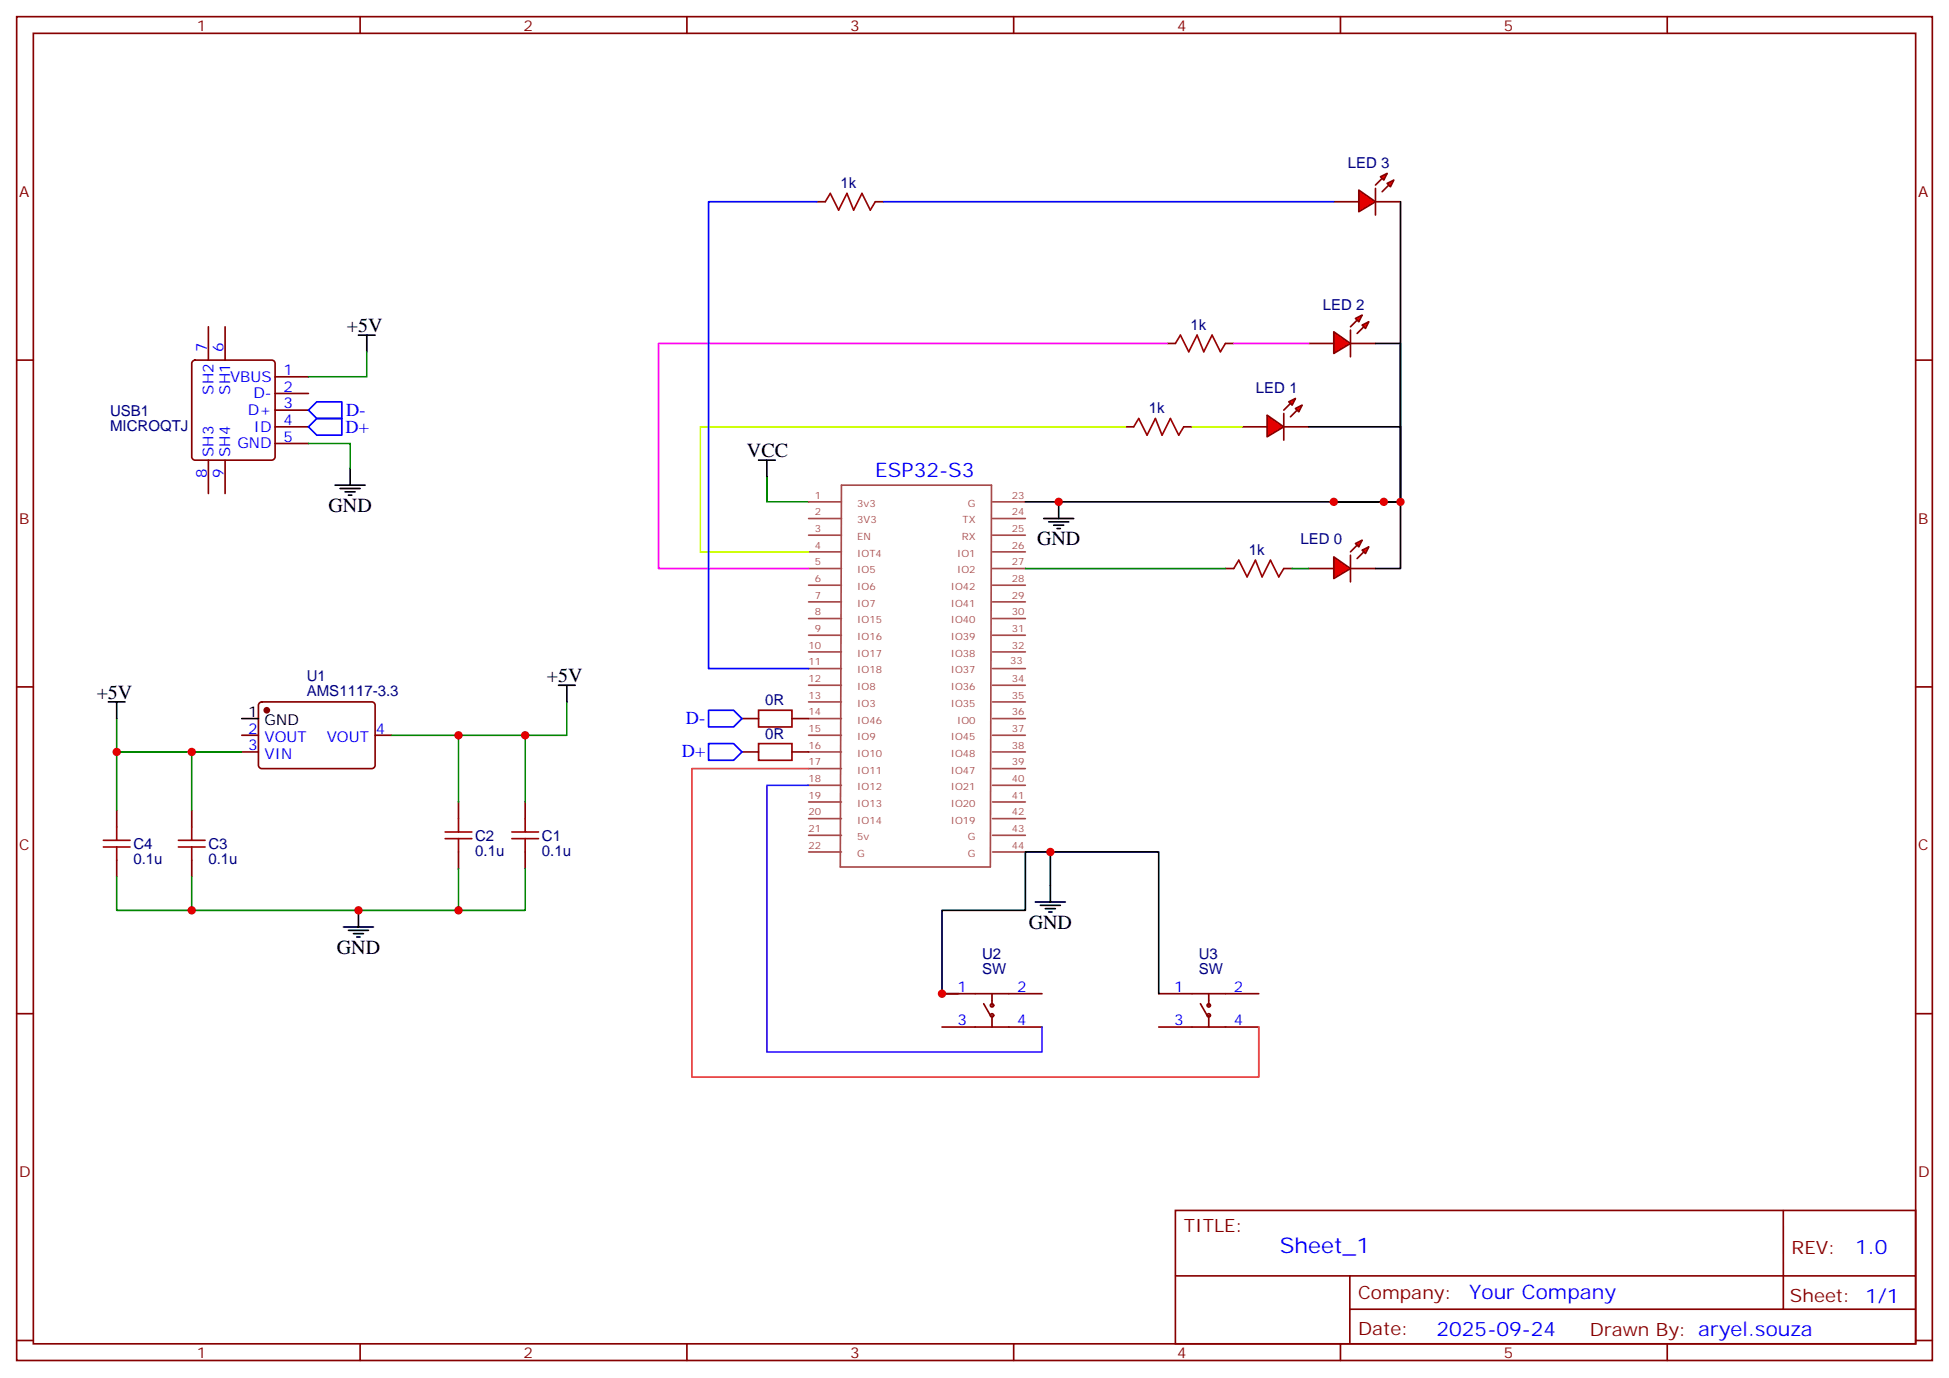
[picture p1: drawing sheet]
<svg xmlns="http://www.w3.org/2000/svg" width="412mm" height="292mm" viewBox="0 0 412 292" stroke-linecap="round" stroke-linejoin="round" font-family="sans-serif">
<g fill="none" stroke="#870000" stroke-width=".35">
<path d="M3.5 3.5h405.4v284.4h-405.4zM7.1 7.1h398.2v277.2h-398.2zM76.2 3.5v3.6M145.3 3.5v3.6M214.5 3.5v3.6M283.6 3.5v3.6M352.8 3.5v3.6M172.9 42.7h1.7M185.2 42.7h1.8M3.5 76.2h3.6M246.9 72.7h1.8M259.3 72.7h1.8"/>
<path d="M405.3 76.2h3.6M238.1 90.3h1.8M250.5 90.3h1.7M259.3 120.3h1.8M271.6 120.3h1.8M3.5 145.3h3.6M405.3 145.3h3.6M3.5 214.5h3.6M405.3 214.5h3.6M248.7 256.1h156.6v28.2h-156.6zM377.3 256.1v20.9M248.7 270h156.5"/>
<path d="M285.6 277h119.6M285.6 270v14.1M3.5 283.6h3.6M76.2 284.3v3.6M145.3 284.3v3.6M214.5 284.3v3.6M283.6 284.3v3.6M352.8 284.3v3.6M405.3 283.6h3.6"/>
</g>
<path d="M162.3 100.9v5.3h8.8" fill="none" stroke="#008700" stroke-width=".35"/>
<g fill="none" stroke="#a64a4a" stroke-width=".35">
<path d="M171.1 106.2h6.9M171.1 109.7h6.9M171.1 113.2h6.9M171.1 116.8h6.9M178 102.7h31.8l-.3 80.7h-31.7zM210 106.2h7M210 109.7h7M210 113.2h7M210 116.8h7M171.1 120.3h6.9M171.1 123.8h6.9M171.1 127.4h6.9"/>
<path d="M171.1 130.9h6.9M171.1 134.4h6.9M171.1 137.9h6.9M210 120.3h7M210 123.8h7M210 127.4h7M210 130.9h7M210 134.4h7M210 137.9h7M171.1 141.5h6.9M171.1 145h6.9M171.1 148.5h6.9"/>
<path d="M171.1 152h6.9M171.1 155.6h6.9M171.1 159.1h6.9M210 141.5h7M210 145h7M210 148.5h7M210 152h7M210 155.6h7M210 159.1h7M171.1 162.6h6.9M171.1 166.2h6.9M171.1 169.7h6.9"/>
<path d="M171.1 173.2h6.9M171.1 176.7h6.9M210 162.6h7M210 166.2h7M210 169.7h7M210 173.2h7M210 176.7h7M171.1 180.3h6.9M210 180.3h7"/>
</g>
<path d="M174.6 42.7l1.1-1.8 1.7 3.6 1.8-3.6 1.4 3.6 1.8-3.6 1.7 3.6 1.1-1.8M248.7 72.7l1.1-1.8 1.7 3.5 1.8-3.5 1.4 3.5 1.8-3.5 1.7 3.5 1.1-1.7M239.9 90.3l1-1.8 1.8 3.6 1.8-3.6 1.4 3.6 1.7-3.6 1.8 3.6 1.1-1.8M261.1 120.3l1-1.8 1.8 3.6 1.7-3.6 1.5 3.6 1.7-3.6 1.8 3.6 1-1.8" fill="none" stroke="#a10000" stroke-width=".35"/>
<path d="M246.9 72.7h-107.6v47.6h31.8" fill="none" stroke="#f0f" stroke-width=".35"/>
<path d="M238.1 90.3h-89.9v26.5h22.9" fill="none" stroke="#cf0" stroke-width=".35"/>
<path d="M172.9 42.7h-23v98.8h21.2" fill="none" stroke="#00f" stroke-width=".35"/>
<g fill="#f00" stroke="#870000" stroke-width=".35">
<path d="M282.2 117.8l3.6 2.5-3.6 2.1z"/>
<path d="M285.8 117.5v5.6z"/>
</g>
<g fill="#870000" stroke="#870000" stroke-width=".35">
<path d="M285.8 116.8l1.4-1.4z"/>
<path d="M288.6 116.8l-1.4 1.4z"/>
</g>
<g fill="#f00" stroke="#870000" stroke-width=".35">
<path d="M286.8 115l1.4-.7-.7 1.4z"/>
<path d="M288.2 116.4l1.4-.7-.7 1.4z"/>
</g>
<path d="M276.9 120.3h5.3M285.8 120.3h5.2" fill="none" stroke="#870000" stroke-width=".35"/>
<g fill="#f00" stroke="#870000" stroke-width=".35">
<path d="M282.2 70.2l3.6 2.5-3.6 2.1z"/>
<path d="M285.8 69.9v5.6z"/>
</g>
<g fill="#870000" stroke="#870000" stroke-width=".35">
<path d="M285.8 69.1l1.4-1.4z"/>
<path d="M288.6 69.1l-1.4 1.5z"/>
</g>
<g fill="#f00" stroke="#870000" stroke-width=".35">
<path d="M286.8 67.4l1.4-.7-.7 1.4z"/>
<path d="M288.2 68.8l1.4-.7-.7 1.4z"/>
</g>
<path d="M276.9 72.7h5.3M285.8 72.7h5.2" fill="none" stroke="#870000" stroke-width=".35"/>
<path d="M160.5 97.4h3.5M162.3 97.4v3.5" fill="none" stroke="#000" stroke-width=".35"/>
<g fill="#f00" stroke="#870000" stroke-width=".35">
<path d="M268.1 87.8l3.5 2.5-3.5 2.1z"/>
<path d="M271.6 87.5v5.6z"/>
</g>
<g fill="#870000" stroke="#870000" stroke-width=".35">
<path d="M271.6 86.8l1.4-1.4z"/>
<path d="M273 88.2l1.5-1.4z"/>
</g>
<g fill="#f00" stroke="#870000" stroke-width=".35">
<path d="M272.7 85l1.4-.7-.7 1.4z"/>
<path d="M274.1 86.4l1.4-.7-.7 1.4z"/>
</g>
<path d="M262.8 90.3h5.3M271.6 90.3h5.3" fill="none" stroke="#870000" stroke-width=".35"/>
<g fill="#f00" stroke="#870000" stroke-width=".35">
<path d="M287.5 40.2l3.5 2.5-3.5 2.1z"/>
<path d="M291 39.9v5.6z"/>
</g>
<g fill="#870000" stroke="#870000" stroke-width=".35">
<path d="M292.5 37.7l-1.5 1.5z"/>
<path d="M292.5 40.6l1.4-1.4z"/>
</g>
<g fill="#f00" stroke="#870000" stroke-width=".35">
<path d="M292.1 37.4l1.4-.7-.7 1.4z"/>
<path d="M293.5 38.8l1.4-.7-.7 1.4z"/>
</g>
<g fill="none" stroke="#870000" stroke-width=".35">
<path d="M282.2 42.7h5.3M291 42.7h5.3M40.8 76.4l.5-.2h16.2a.71 .71 0 0 1 .7 .7v19.8a.76 .76 0 0 1-.7 .7h-16.2a.76 .76 0 0 1-.7-.7v-19.8zM44.1 69.1v7.1M47.6 69.1v7.1M58.2 79.7h7.1M44.1 97.4v7M47.6 97.4v7M58.2 83.3h7.1M58.2 86.8h7.1M58.2 90.3h7.1M58.2 93.8h7.1"/>
<path d="M51.2 155.6h3.5M51.2 159.1h3.5M54.9 148.7l.5-.2h23.3a.71 .71 0 0 1 .7 .7v12.7a.76 .76 0 0 1-.7 .7h-23.3a.76 .76 0 0 1-.7-.7v-12.7zM79.4 155.6h3.5M157 159.1h3.5M157 152h3.5M167.6 159.1h3.5M167.6 152h3.5M24.7 171.4v3.6M40.6 171.4v3.6M97 169.7v3.5M111.1 169.7v3.5"/>
<path d="M24.7 182v3.6M40.6 182v3.6M97 180.3v3.5M111.1 180.3v3.5M199.3 217.3h21.2M199.3 210.3h21.2M208.1 212.4l1.4 2.4M209.9 210.3v2.4M209.9 214.8v2.5M245.2 217.3h21.1M245.2 210.3h21.1M254 212.4l1.4 2.4"/>
<path d="M255.8 210.3v2.4M255.8 214.8v2.5"/>
<circle cx="209.9" cy="214.8" r=".35"/>
<circle cx="209.9" cy="212.7" r=".35"/>
<circle cx="255.8" cy="212.7" r=".35"/>
<circle cx="255.8" cy="214.8" r=".35"/>
</g>
<path d="M261.1 72.7h15.8" fill="none" stroke="#f0f" stroke-width=".35"/>
<path d="M252.2 90.3h10.6" fill="none" stroke="#cf0" stroke-width=".35"/>
<path d="M187 42.7h95.2M65.3 86.8l1.7-1.8h5.3v3.5h-5.3zM65.3 90.3l1.7-1.8h5.3v3.6h-5.3zM149.9 157.3h5.3l1.8 1.8-1.8 1.8h-5.3zM149.9 150.3h5.3l1.8 1.7-1.8 1.8h-5.3z" fill="none" stroke="#00f" stroke-width=".35"/>
<g fill="none" stroke="#000" stroke-width=".35">
<path d="M296.3 42.7v63.5h-79.3M75.8 70.9h3.6M77.6 70.9v3.5M291 72.7h5.3v33.5M74.1 99.1v3.6M276.9 90.3h19.4v15.9h-3.5M70.9 102.7h6.4M72 103.4h4.2M73 104.1h2.1M73.7 104.8h.7M220.8 109.7h6.4M221.9 110.4h4.2"/>
<path d="M223 111.1h2.1M223.7 111.8h.7M224 106.2v3.5M282.2 106.2h14.1v14.1h-5.3M22.9 148.5h3.6M24.7 148.5v3.5M51.2 152h3.5M118.2 145h3.5M119.9 145v3.5M72.7 196.1h6.3M73.7 196.8h4.3M74.8 197.6h2.1"/>
<path d="M75.5 198.3h.7M75.8 192.6v3.5M219.1 190.9h6.3M220.1 191.6h4.3M221.2 192.3h2.1M221.9 193h.7M222.2 190.9v-10.6h-5.2v12.3h-17.7v17.7h3.5M222.2 180.3h23v30"/>
</g>
<g fill="none" stroke="#008700" stroke-width=".35">
<path d="M77.6 74.4v5.3h-12.3M65.3 93.8h8.8v5.3M217 120.3h42.3M273.4 120.3h3.5M24.7 152v7.1M40.6 159.1v12.3M51.2 159.1h-26.5v12.3M97 155.6v14.1M111.1 155.6v14.1M119.9 148.5v7.1h-37M40.6 185.6v7M97 183.8v8.8"/>
<path d="M111.1 183.8v8.8h-86.4v-7"/>
</g>
<circle cx="56.4" cy="150.3" r=".53" fill="#870000" stroke="#870000" stroke-width=".35"/>
<g fill="none" stroke="#a10000" stroke-width=".35">
<path d="M160.5 150.3h7.1v3.5h-7.1zM160.5 157.3h7.1v3.6h-7.1zM21.9 177.8h5.6M21.9 179.2h5.6M24.7 175v2.8M24.7 179.2v2.8M37.7 177.8h5.7M37.7 179.2h5.7M40.6 175v2.8M40.6 179.2v2.8M94.2 176h5.6M94.2 177.4h5.6"/>
<path d="M97 173.2v2.8M97 177.4v2.9M108.3 176h5.6M108.3 177.4h5.6M111.1 173.2v2.8M111.1 177.4v2.9"/>
</g>
<path d="M171.1 166.2h-8.8v56.4h58.2v-5.3" fill="none" stroke="#30f" stroke-width=".35"/>
<path d="M171.1 162.6h-24.7v65.3h119.9v-10.6" fill="none" stroke="#f33" stroke-width=".35"/>
<g fill="#c00">
<circle cx="292.8" cy="106.2" r=".88"/>
<circle cx="282.2" cy="106.2" r=".88"/>
<circle cx="111.1" cy="155.6" r=".88"/>
<circle cx="97" cy="155.6" r=".88"/>
<circle cx="97" cy="192.6" r=".88"/>
<circle cx="75.8" cy="192.6" r=".88"/>
<circle cx="40.6" cy="192.6" r=".88"/>
<circle cx="40.6" cy="159.1" r=".88"/>
<circle cx="24.7" cy="159.1" r=".88"/>
<circle cx="296.3" cy="106.2" r=".88"/>
<circle cx="199.3" cy="210.3" r=".88"/>
<circle cx="222.3" cy="180.3" r=".88"/>
<circle cx="224" cy="106.2" r=".88"/>
</g>
<text font-size="4.6" fill="#00f" x="270.8" y="265.1">Sheet_1</text>
<g font-size="4.2">
<text x="73.4" y="70.2">+5V</text>
<text x="158" y="96.7">VCC</text>
<text x="69.5" y="108.3">GND</text>
<text x="219.4" y="115.4">GND</text>
<text x="20.5" y="147.8">+5V</text>
<text x="115.7" y="144.3">+5V</text>
<text x="217.7" y="196.5">GND</text>
<text x="71.3" y="201.8">GND</text>
</g>
<g font-size="4.2" fill="#00f">
<text x="185.2" y="100.9">ESP32-S3</text>
<text x="392.5" y="265.4">1.0</text>
<text x="310.9" y="274.9">Your Company</text>
<text x="304" y="282.7">2025-09-24</text>
</g>
<g font-size="3.9" fill="#00f">
<text x="73.3" y="88.1">D-</text>
<text x="73.1" y="91.6">D+</text>
<text x="145.2" y="153.3">D-</text>
<text x="144.3" y="160.3">D+</text>
</g>
<g font-size="3.9" fill="#800">
<text x="250.5" y="260.7">TITLE:</text>
<text x="379.1" y="265.4">REV:</text>
<text x="287.4" y="274.9">Company:</text>
<text x="378.7" y="275.5">Sheet: 1/1</text>
<text x="287.4" y="282.6">Date:</text>
<text x="336.4" y="282.7">Drawn By: aryel.souza</text>
</g>
<g font-size="3.2" fill="#800">
<text x="41.6" y="6.5">1</text>
<text x="110.8" y="6.5">2</text>
<text x="179.9" y="6.5">3</text>
<text x="249.1" y="6.5">4</text>
<text x="318.2" y="6.5">5</text>
<text x="4.1" y="41.6">A</text>
<text x="405.9" y="41.6">A</text>
<text x="4.1" y="110.8">B</text>
<text x="405.9" y="110.8">B</text>
<text x="4.1" y="179.9">C</text>
<text x="405.9" y="179.9">C</text>
<text x="4.1" y="249.1">D</text>
<text x="405.9" y="249.1">D</text>
<text x="41.6" y="287.3">1</text>
<text x="110.8" y="287.3">2</text>
<text x="179.9" y="287.3">3</text>
<text x="249.1" y="287.3">4</text>
<text x="318.2" y="287.3">5</text>
</g>
<g font-size="3.2" fill="#000080">
<text x="285.2" y="35.6">LED 3</text>
<text x="177.8" y="39.9">1k</text>
<text x="279.9" y="65.6">LED 2</text>
<text x="251.9" y="69.9">1k</text>
<text x="265.8" y="83.3">LED 1</text>
<text x="23.3" y="87.9">USB1</text>
<text x="243.1" y="87.5">1k</text>
<text x="23.3" y="91.1">MICROQTJ</text>
<text x="264.2" y="117.5">1k</text>
<text x="275.2" y="115">LED 0</text>
<text x="64.9" y="147.4">AMS1117-3.3</text>
<text x="64.9" y="144.1">U1</text>
<text x="161.9" y="149.2">0R</text>
<text x="161.9" y="156.3">0R</text>
<text x="28.2" y="179.6">C4</text>
<text x="44.1" y="179.6">C3</text>
<text x="100.5" y="177.9">C2</text>
<text x="114.7" y="177.9">C1</text>
<text x="28.2" y="182.9">0.1u</text>
<text x="44.1" y="182.9">0.1u</text>
<text x="100.5" y="181.1">0.1u</text>
<text x="114.7" y="181.1">0.1u</text>
<text x="207.8" y="202.8">U2</text>
<text x="253.7" y="202.8">U3</text>
<text x="207.8" y="206">SW</text>
<text x="253.7" y="206">SW</text>
</g>
<g font-size="3.2" fill="#00f">
<text x="43.7" y="74.4" transform="rotate(-90 43.7 74.4)">7</text>
<text x="47.3" y="74.4" transform="rotate(-90 47.3 74.4)">6</text>
<text x="45.2" y="83.5" transform="rotate(-90 45.2 83.5)">SH2</text>
<text x="48.7" y="80.8">VBUS</text>
<text x="48.7" y="83.5" transform="rotate(-90 48.7 83.5)">SH1</text>
<text x="60" y="79.4">1</text>
<text x="60" y="82.9">2</text>
<text x="52.5" y="87.8">D+</text>
<text x="53.6" y="84.3">D-</text>
<text x="60" y="86.4">3</text>
<text x="60" y="90">4</text>
<text x="50.2" y="94.9">GND</text>
<text x="53.7" y="91.4">ID</text>
<text x="60" y="93.5">5</text>
<text x="43.7" y="101.1" transform="rotate(-90 43.7 101.1)">8</text>
<text x="45.2" y="96.7" transform="rotate(-90 45.2 96.7)">SH3</text>
<text x="47.3" y="101.1" transform="rotate(-90 47.3 101.1)">9</text>
<text x="48.7" y="96.7" transform="rotate(-90 48.7 96.7)">SH4</text>
<text x="52.5" y="155.2">2</text>
<text x="79.6" y="155.2">4</text>
<text x="52.5" y="158.8">3</text>
<text x="56" y="157">VOUT</text>
<text x="56" y="160.5">VIN</text>
<text x="69.1" y="157">VOUT</text>
<text x="202.6" y="209.9">1</text>
<text x="215.2" y="209.9">2</text>
<text x="248.5" y="209.9">1</text>
<text x="261.1" y="209.9">2</text>
<text x="202.6" y="217">3</text>
<text x="215.2" y="217">4</text>
<text x="248.5" y="217">3</text>
<text x="261.1" y="217">4</text>
</g>
<g font-size="3.2">
<text x="52.5" y="151.7">1</text>
<text x="56" y="153.5">GND</text>
</g>
<g font-size="2.1" fill="#a54b4b">
<text x="172.4" y="105.5">1</text>
<text x="181.4" y="107.2">3v3</text>
<text x="204.8" y="107.2">G</text>
<text x="214.1" y="105.5">23</text>
<text x="172.4" y="109">2</text>
<text x="172.4" y="112.5">3</text>
<text x="181.4" y="110.8">3V3</text>
<text x="203.7" y="110.8">TX</text>
<text x="214.1" y="109">24</text>
<text x="214.1" y="112.5">25</text>
<text x="172.4" y="116.1">4</text>
<text x="172.4" y="119.6">5</text>
<text x="181.4" y="114.3">EN</text>
<text x="181.4" y="117.8">IOT4</text>
<text x="202.5" y="117.8">IO1</text>
<text x="203.5" y="114.3">RX</text>
<text x="214.1" y="116.1">26</text>
<text x="214.1" y="119.6">27</text>
<text x="172.4" y="123.1">6</text>
<text x="181.4" y="121.3">IO5</text>
<text x="181.4" y="124.9">IO6</text>
<text x="201.2" y="124.9">IO42</text>
<text x="202.5" y="121.3">IO2</text>
<text x="214.1" y="123.1">28</text>
<text x="172.4" y="126.7">7</text>
<text x="172.4" y="130.2">8</text>
<text x="181.4" y="128.4">IO7</text>
<text x="181.4" y="131.9">IO15</text>
<text x="201.2" y="128.4">IO41</text>
<text x="201.2" y="131.9">IO40</text>
<text x="214.1" y="126.7">29</text>
<text x="214.1" y="130.2">30</text>
<text x="171.1" y="137.2">10</text>
<text x="172.4" y="133.7">9</text>
<text x="181.4" y="135.4">IO16</text>
<text x="201.2" y="135.4">IO39</text>
<text x="214.1" y="133.7">31</text>
<text x="214.1" y="137.2">32</text>
<text x="171.1" y="140.8">11</text>
<text x="181.4" y="139">IO17</text>
<text x="181.4" y="142.5">IO18</text>
<text x="201.2" y="139">IO38</text>
<text x="201.2" y="142.5">IO37</text>
<text x="213.7" y="140.4">33</text>
<text x="171.1" y="144.3">12</text>
<text x="171.1" y="147.8">13</text>
<text x="181.4" y="146">IO8</text>
<text x="181.4" y="149.6">IO3</text>
<text x="201.2" y="146">IO36</text>
<text x="201.2" y="149.6">IO35</text>
<text x="214.1" y="144.3">34</text>
<text x="214.1" y="147.8">35</text>
<text x="171.1" y="151.4">14</text>
<text x="171.1" y="154.9">15</text>
<text x="181.4" y="153.1">IO46</text>
<text x="202.5" y="153.1">IO0</text>
<text x="214.1" y="151.4">36</text>
<text x="214.1" y="154.9">37</text>
<text x="171.1" y="158.4">16</text>
<text x="171.1" y="161.9">17</text>
<text x="181.4" y="156.6">IO9</text>
<text x="181.4" y="160.1">IO10</text>
<text x="201.2" y="156.6">IO45</text>
<text x="201.2" y="160.1">IO48</text>
<text x="214.1" y="158.4">38</text>
<text x="214.1" y="161.9">39</text>
<text x="171.1" y="165.5">18</text>
<text x="181.4" y="163.7">IO11</text>
<text x="181.4" y="167.2">IO12</text>
<text x="201.2" y="163.7">IO47</text>
<text x="201.2" y="167.2">IO21</text>
<text x="214.1" y="165.5">40</text>
<text x="171.1" y="169">19</text>
<text x="171.1" y="172.5">20</text>
<text x="181.4" y="170.7">IO13</text>
<text x="201.2" y="170.7">IO20</text>
<text x="214.1" y="169">41</text>
<text x="214.1" y="172.5">42</text>
<text x="171.1" y="176">21</text>
<text x="171.1" y="179.6">22</text>
<text x="181.4" y="174.3">IO14</text>
<text x="181.4" y="177.8">5v</text>
<text x="201.2" y="174.3">IO19</text>
<text x="204.8" y="177.8">G</text>
<text x="214.1" y="176">43</text>
<text x="214.1" y="179.6">44</text>
<text x="181.4" y="181.3">G</text>
<text x="204.8" y="181.3">G</text>
</g>
</svg>
